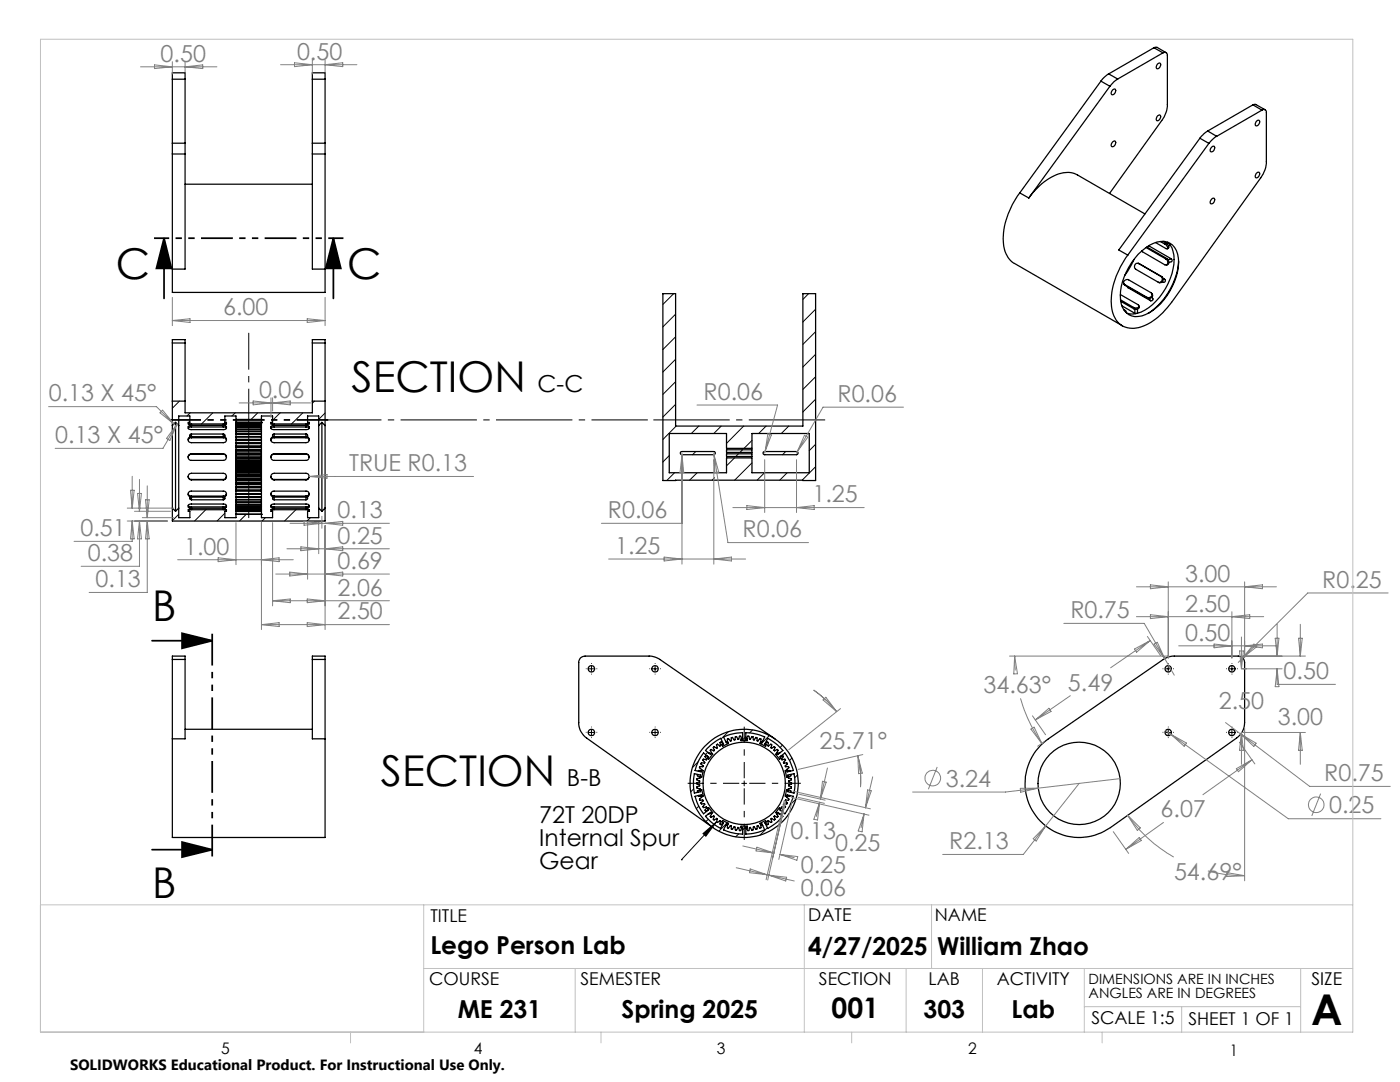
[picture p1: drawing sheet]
<svg xmlns="http://www.w3.org/2000/svg" width="279mm" height="216mm" viewBox="0 0 279 216" stroke-linecap="round" stroke-linejoin="round" font-family="sans-serif">
<g fill="none" stroke="#000" stroke-width=".25">
<path d="M34.4 15.8v-1.3h2.5v1.3M34.4 15.8v12.8M34.4 15.8h2.5M36.9 15.8v12.8M62.3 15.8v-1.3h2.6v1.3M62.3 15.8v12.8M62.3 15.8h2.6M64.9 15.8v12.8M219.7 16.2l1.8 1M219.7 16.2l-16.2 22.3M221.3 14.7l-.8 .6-.8 .9M221.3 14.7l1.8 1.1"/>
<path d="M221.5 17.2l-16.2 22.3M222.1 17.9a.32 .32 0 0 1 .4-.1 .32 .32 0 0 1 .1 .4 .55 .55 0 0 1-.2 .6 .55 .55 0 0 1-.6 0v-.4zM223.1 15.8l-.9 .6-.7 .8M230.3 9.5h.6l1.8 1M230.3 9.5l1.8 1M230.3 9.5l-9 5.2M231 12.7a.36 .36 0 0 1 .6-.1 .36 .36 0 0 1 0 .6 .44 .44 0 0 1-.3 .5 .44 .44 0 0 1-.5-.2zM232.1 10.5a.55 .55 0 0 1 .6 0 .55 .55 0 0 1 .3 .6v9.8a5.5 5.5 0 0 1-1.2 3.2l-10.4 14.5M232.1 10.5l-9 5.3M34.4 28.6v2.1M34.4 30.7v23M34.4 28.6h2.5"/>
<path d="M34.4 30.7h2.5M36.9 28.6v2.1M36.9 30.7v23h-2.5M36.9 36.8h25.4M62.3 28.6v2.1M62.3 30.7v23h2.6M62.3 28.6h2.6M62.3 30.7h2.6M64.9 28.6v2.1M64.9 30.7v23M203.5 38.5a15 15 0 0 0-3.2 10.7 4.5 4.5 0 0 0 2.2 3.4l21.5 12.4M203.5 38.5l1.8 1"/>
<path d="M205.3 39.5a11.2 11.2 0 0 1 7.4-5.1l1.3 .1 1.1 .4 13.4 7.8M222.1 28.3a.32 .32 0 0 1 .4-.2 .32 .32 0 0 1 .1 .5 .55 .55 0 0 1-.2 .5 .55 .55 0 0 1-.6 0v-.3zM231 23.1a.36 .36 0 0 1 .6-.1 .36 .36 0 0 1 0 .6 .44 .44 0 0 1-.3 .4 .44 .44 0 0 1-.5-.2zM239.5 27.6l-16.2 22.3 1.8 1M239.5 27.6l1.8 1M241 26.1l-.8 .6-.7 .9M241 26.1l1.8 1.1M241.3 28.6l-16.2 22.3M241.7 29.5a.38 .38 0 0 1 .6-.3 .38 .38 0 0 1 .1 .6 .46 .46 0 0 1-.4 .4 .46 .46 0 0 1-.5-.1zM241.9 39.6a.34 .34 0 0 1 .5 .1 .34 .34 0 0 1 0 .4 .46 .46 0 0 1-.4 .5 .46 .46 0 0 1-.5-.2l.1-.4zM242.8 27.2l-.4 .2-1.1 1.2M250 20.9l.5-.1 2 1.1"/>
<path d="M250 20.9l1.8 1.1M250 20.9l-9 5.2M250.7 24.3l.1-.1a.36 .36 0 0 1 .6-.1 .36 .36 0 0 1-.1 .5 .44 .44 0 0 1-.3 .5 .44 .44 0 0 1-.5-.2zM250.7 34.6l.1-.1a.35 .35 0 0 1 .5-.1 .35 .35 0 0 1 0 .6 .44 .44 0 0 1-.3 .4 .44 .44 0 0 1-.5-.2zM251.8 22a.53 .53 0 0 1 .7-.1 .53 .53 0 0 1 .2 .6v9.8a5.4 5.4 0 0 1-1.1 3.2l-17.8 24.8a12 12 0 0 1-7 5.1 4.1 4.1 0 0 1-4.9-3.7 15 15 0 0 1 3.2-10.8M251.8 22l-9 5.2M34.4 53.7v4.6h30.5v-4.6M132.3 58.6h2.5v26.4h25.4v-26.4h2.6v37.3h-30.5zM223.6 58.8l3.6 2a.37 .37 0 0 1 .1 .5 .37 .37 0 0 1-.5 .2l-.6-.2M223.6 59.8l2.6 1.5M224.3 56.6l.2 .3M224.4 56.8a.62 .62 0 0 1 0-.9 .62 .62 0 0 1 .8-.1l4.5 2.6a.62 .62 0 0 1 0 .8 .62 .62 0 0 1-.8 .1"/>
<path d="M224.4 56.8l4.5 2.5M224.4 56.8l.1 .1M224.5 56.9l4.5 2.6M225 57.2l.1 .2M225.1 57.4l4.5 2.6M226.3 51.8l-1.2 2.2-.6 .9M226.6 52.7l.6-.1 4.5 2.6a.64 .64 0 0 1 .2 .8 .64 .64 0 0 1-.8 .3l-4.4-2.6-.3-.4zM227.2 50.7a7.2 7.2 0 0 1 5.1-2.5 3.3 3.3 0 0 1 2.9 3.3 12.4 12.4 0 0 1-6.6 11.3 3.3 3.3 0 0 1-5-2.9 12.6 12.6 0 0 1 3.6-9.2zM227.2 52.5l.2 .1M227.3 52.6h.1M227.4 52.6l4.5 2.6M227.8 50.1l4.7 2.7a.59 .59 0 0 0 .6-.4 .59 .59 0 0 0-.4-.7"/>
<path d="M228.7 49.4l4 2.3M228.9 49.3l4 2.3M228.9 59.3l.1 .2M229.2 49l4.6 2.6M229.4 59.6l.2 .4M229.9 58.6a.65 .65 0 0 1 0 .8 .65 .65 0 0 1-.9 .1M229.9 59.3l.2 .3a.35 .35 0 0 1-.5 .4M230.6 48.4l2.3 1.3a.67 .67 0 0 0-.4-1M231.6 48.2l.9 .5M231.7 55.2h.2M231.9 55.2a.66 .66 0 0 1 .2 .9 .66 .66 0 0 1-.9 .2M232.1 48.2l.6 .3"/>
<path d="M232.1 55.6l.3 .1M232.4 55.7a.34 .34 0 0 1 .1 .4 .34 .34 0 0 1-.3 .2l-.3-.1M232.7 48.5a.91 .91 0 0 1 .5 1l-.2 .1M232.7 48.5l-.2 .2M232.9 51.6a.67 .67 0 0 1 .4 .7 .67 .67 0 0 1-.5 .6M232.9 51.6l-.2 .1M233 48.3a5.4 5.4 0 0 1 1.1 5.4 12.7 12.7 0 0 1-6.3 8.6 3.9 3.9 0 0 1-2.9 .2M233.2 48.4l-.3 .2M233.5 48.8l-.3 .3M233.8 51.6l.1 .3v.3l-.6 .2M233.8 51.6l-.7 .2M235.2 52.1a13.9 13.9 0 0 1-6.1 10.4"/>
<path d="M34.4 68.4v-.6h2.5v.6M34.4 68.4v16.5M34.4 68.4h2.5M36.9 68.4v14h25.4v-14M62.3 68.4v-.6h2.6v.6M62.3 68.4h2.6M64.9 68.4v16.5M223.7 60.1l2.5 1.5M223.9 61l2.6 1.5M224.3 61.8l.4 .3-.1 .1M224.7 62.1l-.1 .2M226.2 61.3v.3"/>
<path d="M226.5 62.5l.2 .1M226.5 61.7v.8M227 61.7l-.1 .8M227.3 61.1a.65 .65 0 0 1-.4 .6 .65 .65 0 0 1-.7-.1M34.4 84.9v16.5M34.4 80h2.5M35 84.3v17.7M35 84.3l-.6 .6M35 84.3l.7 .6M35.7 84.9v16.5M37.6 85.4v-.4l.6-.1h6.4l.5 .1 .1 .4M37.6 98.5v.4l.6 .3h6.4l.4-.2 .2-.5"/>
<path d="M37.6 87.8v-.3l.4-.4h6.7l.3 .2 .2 .5M37.6 95.1l.1 .5 .5 .1M37.9 99.1v.5l.3 .1M37.9 84.6v.3M38.2 86.6l-.2 .1-.1 .5M38.2 85.2l-.5 .1-.1 .2 .4 .2h6.7l.5-.2-.2-.2-.4-.1M38.2 99a.51 .51 0 0 1-.6-.5 .51 .51 0 0 1 .6-.5h6.4a.51 .51 0 0 1 .6 .5 .51 .51 0 0 1-.6 .5M38.2 87.3a.51 .51 0 0 0-.6 .5 .51 .51 0 0 0 .6 .5h6.4a.51 .51 0 0 0 .6-.5 .51 .51 0 0 0-.6-.5M38.2 95.7a.62 .62 0 0 1-.6-.6 .62 .62 0 0 1 .6-.7h6.4a.62 .62 0 0 1 .6 .7 .62 .62 0 0 1-.6 .6M38.2 90.6a.62 .62 0 0 0-.6 .6 .62 .62 0 0 0 .6 .7h6.4a.62 .62 0 0 0 .6-.7 .62 .62 0 0 0-.6-.6M38.2 90.6l-.5 .1-.1 .6M38.2 99.7h6.4"/>
<path d="M38.2 86.6h6.4M38.2 84.6v.6M38.2 86.6v.7M38.2 90.6h.1M38.2 95.7h.1M38.2 99v.7M38.2 85.2h6.4M38.2 99h6.4M38.2 87.3h6.4M38.2 95.7h6.4M38.2 90.6h6.4M44.6 86.6l.3 .2v.4"/>
<path d="M44.6 90.6l.4 .1 .2 .6M44.6 84.6v.6M44.6 86.6v.7M44.6 90.6h.1M44.6 95.7h.1M44.6 99v.7M44.9 99.1l-.1 .5-.2 .1M44.9 84.6v.3M45.2 95.1l-.2 .5-.4 .1M47.1 83.7h.1M47.1 83.7v.6M47.1 84.3h.1"/>
<path d="M47.1 84.3v.2M47.1 84.5h.1M47.1 84.5v.2M47.1 84.7h.1M47.1 84.7v.2M47.1 84.9v.1M47.1 85.2v.1M47.1 85v.2M47.1 85.3v.3M47.1 85.6v.1M47.1 86v.1M47.1 85.7v.3"/>
<path d="M47.1 86.5v.2M47.1 86.1v.4M47.1 99.7v.1M47.1 99.8v.4M47.1 86.7v.4M47.1 87.1v.1M47.1 99.1v.1M47.1 99.2v.5M47.1 87.7v.1h5.1v-.1M47.1 87.2v.5M47.1 98.5v.1M47.1 98.6v.5"/>
<path d="M47.1 88.3v.2M47.1 88.3v-.5h5.1v.5M47.1 98v.5M47.1 97.9v.1M47.1 88.5v.5M47.1 89v.1M47.1 97.3v.5M47.1 97.2v.1M47.1 88.5h.1M47.1 97.8v.1M47.1 89.3v.4M47.1 89.7v.2"/>
<path d="M47.1 96.5v.2M47.1 96.7v.3M47.1 90.4v.2M47.1 90v.4M47.1 95.9v.4M47.1 95.7v.2M47.1 90.6h.1M47.1 95.7h.1M47.1 89.1v.2M47.1 97v.2M47.1 90.8v.4M47.1 91.2v.1"/>
<path d="M47.1 95.2v.3M47.1 95v.2M47.1 91.3v.1M47.1 94.9v.1M47.1 91.6v.3M47.1 91.9v.2M47.1 94.4v.3M47.1 94.2v.2M47.1 92.1v.1M47.1 94.1v.1M47.1 89.9v.1M47.1 96.3v.2"/>
<path d="M47.1 92.7v.2M47.1 92.5v.2M47.1 93.5v.1M47.1 93.6v.3M47.1 92.9v.1M47.1 93.3v.2M47.1 90.6v.2M47.1 95.5v.2M47.1 91.4v.2M47.1 94.7v.2M47.1 92.2v.3M47.1 93.9v.2"/>
<path d="M47.1 93v.3M47.1 83.7v-.7h-2.2v1.3h.3v.3h-7.6v-.3h.3v-1.3h-2.2v1.9M47.1 84.3h5.1M47.1 83.7h5.1M47.1 84.5h5.1M47.1 84.7h5.1M47.1 85.2h5.1M47.1 85.7h5.1M47.1 84.9h5.1M47.1 85h5.1M47.1 85.3h5.1M47.1 85.6h5.1"/>
<path d="M47.1 86h5.1M47.1 86.1h5.1M47.1 86.5h5.1M47.1 86.7h5.1M47.1 99.7h5.1M47.1 99.8h5.1M47.1 98h5.1M47.1 87.1h5.1M47.1 87.2h5.1M47.1 99.1h5.1M47.1 99.2h5.1M47.1 87.7h5.1"/>
<path d="M47.1 98.5h5.1M47.1 98.6h5.1M47.1 88.3h5.1M47.1 88.5h5.1M47.1 97.9h5.1M47.1 89h5.1M47.1 89.1h5.1M47.1 97.3h5.1M47.1 97.8h5.1M47.1 97.2h5.1M47.1 89.3h5.1M47.1 89.7h5.1"/>
<path d="M47.1 89.9h5.1M47.1 96.5h5.1M47.1 96.7h5.1M47.1 97h5.1M47.1 95.7h5.1M47.1 90.6h5.1M47.1 90.4h5.1M47.1 90h5.1M47.1 95.9h5.1M47.1 96.3h5.1M47.1 90.8h5.1M47.1 91.2h5.1"/>
<path d="M47.1 91.3h5.1M47.1 95.2h5.1M47.1 95.5h5.1M47.1 95h5.1M47.1 91.4h5.1M47.1 94.9h5.1M47.1 91.6h5.1M47.1 91.9h5.1M47.1 92.1h5.1M47.1 94.4h5.1M47.1 94.7h5.1M47.1 94.2h5.1"/>
<path d="M47.1 92.2h5.1M47.1 94.1h5.1M47.1 92.7h5.1M47.1 92.9h5.1M47.1 92.5h5.1M47.1 93.5h5.1M47.1 93.6h5.1M47.1 93.9h5.1M47.1 93h5.1M47.1 93.3h5.1M52.2 83.7h.1M52.2 83.7v.6"/>
<path d="M52.2 84.3h.1M52.2 84.3v.2M52.2 84.5h.1M52.2 84.5v.2M52.2 84.7h.1M52.2 84.7v.2M52.2 84.9v.1M52.2 85.2v.1M52.2 85v.2M52.2 85.3v.3M52.2 85.6v.1M52.2 86v.1"/>
<path d="M52.2 85.7v.3M52.2 86.5v.2M52.2 86.1v.4M52.2 99.7v.1M52.2 99.8v.4M52.2 86.7v.4M52.2 87.1v.1M52.2 99.1v.1M52.2 99.2v.5M52.2 87.2v.5M52.2 98.5v.1M52.2 98.6v.5"/>
<path d="M52.2 88.3v.2M52.2 98v.5M52.2 97.9v.1M52.2 88.5v.5M52.2 89v.1M52.2 97.3v.5M52.2 97.2v.1M52.2 88.5h.1M52.2 97.8v.1M52.2 89.3v.4M52.2 89.7v.2M52.2 96.5v.2"/>
<path d="M52.2 96.7v.3M52.2 90.4v.2M52.2 90v.4M52.2 95.9v.4M52.2 95.7v.2M52.2 90.6h.1M52.2 95.7h.1M52.2 89.1v.2M52.2 97v.2M52.2 90.8v.4M52.2 91.2v.1M52.2 95.2v.3"/>
<path d="M52.2 95v.2M52.2 91.3v.1M52.2 94.9v.1M52.2 91.6v.3M52.2 91.9v.2M52.2 94.4v.3M52.2 94.2v.2M52.2 92.1v.1M52.2 94.1v.1M52.2 89.9v.1M52.2 96.3v.2M52.2 92.7v.2"/>
<path d="M52.2 92.5v.2M52.2 93.5v.1M52.2 93.6v.3M52.2 92.9v.1M52.2 93.3v.2M52.2 90.6v.2M52.2 95.5v.2M52.2 91.4v.2M52.2 94.7v.2M52.2 92.2v.3M52.2 93.9v.2M52.2 93v.3"/>
<path d="M52.2 83.7v-.7h2.2v1.3h-.3v.3h7.6v-.3h-.3v-1.3h2.2v1.9M54.1 85.4l.1-.4 .5-.1h6.4l.5 .1 .1 .4M54.1 98.5l.1 .4 .5 .3h6.4l.4-.2 .2-.5M54.1 87.8v-.3l.4-.4h6.7l.3 .2 .2 .5M54.1 95.1l.2 .5 .4 .1M54.4 99.1l.1 .6h.2M54.4 84.6v.3M54.7 86.6l-.3 .1v.5M54.7 85.2l-.4 .1-.2 .2 .4 .2h6.7l.5-.2-.2-.2-.4-.1M54.7 99a.51 .51 0 0 1-.6-.5 .51 .51 0 0 1 .6-.5h6.4a.51 .51 0 0 1 .6 .5 .51 .51 0 0 1-.6 .5M54.7 87.3a.51 .51 0 0 0-.6 .5 .51 .51 0 0 0 .6 .5h6.4a.51 .51 0 0 0 .6-.5 .51 .51 0 0 0-.6-.5M54.7 95.7a.62 .62 0 0 1-.6-.6 .62 .62 0 0 1 .6-.7h6.4a.62 .62 0 0 1 .6 .7 .62 .62 0 0 1-.6 .6"/>
<path d="M54.7 90.6a.62 .62 0 0 0-.6 .6 .62 .62 0 0 0 .6 .7h6.4a.62 .62 0 0 0 .6-.7 .62 .62 0 0 0-.6-.6M54.7 90.6l-.4 .1-.2 .6M54.7 99.7h6.4M54.7 86.6h6.4M54.7 84.6v.6M54.7 86.6v.7M54.7 90.6h.1M54.7 95.7h.1M54.7 99v.7M54.7 85.2h6.4M54.7 99h6.4M54.7 87.3h6.4"/>
<path d="M54.7 95.7h6.4M54.7 90.6h6.4M61.1 86.6l.2 .1 .1 .5M61.1 90.6l.4 .1 .2 .6M61.1 84.6v.6M61.1 86.6v.7M61.1 90.6h.1M61.1 95.7h.1M61.1 99v.7M61.4 99.1v.4l-.3 .2M61.4 84.6v.3M61.7 95.1l-.2 .5-.4 .1"/>
<path d="M62.3 80h2.6M63.6 84.9v16.5M64.2 84.3v17.7M64.2 84.3l.7 .6M64.2 84.3l-.6 .6M64.9 84.9v16.5M133.6 86.5h11.4v3h5.1v-3h11.4v7.8h-11.4v-2.9h-5.1v2.9h-11.4zM135.9 90.2l6.6-.1a.32 .32 0 0 1 .3 .3 .32 .32 0 0 1-.3 .3h-6.4l-.3-.2zM145 90.6h5.1v.5h-5.1zM145 89.7h5.1v.6h-5.1zM152.4 90.2l6.6-.1a.32 .32 0 0 1 .3 .3 .32 .32 0 0 1-.3 .3h-6.4l-.3-.2zM34.4 101.4v2.6h30.5v-2.6"/>
<path d="M34.4 101.4l.6 .6M35.7 101.4v1.9h2.2v-1.3h-.3v-.3h7.6v.3h-.3v1.3h2.2v-.7M35.7 101.4l-.7 .6M37.6 100.9v.3l.4 .2h6.7l.5-.2v-.3M37.9 101.4v.3M38.2 101.1l-.6-.1v-.2l.4-.2h6.7l.5 .2-.1 .2-.5 .1M38.2 101.1h6.4M38.2 101.1v.6M44.6 101.1v.6M44.9 101.4v.3M47.1 102.6h.1M47.1 102.1v.5"/>
<path d="M47.1 102v.1M47.1 102h.1M47.1 101.8v.2M47.1 101.8h.1M47.1 101.7v.1M47.1 101.6v.1M47.1 101.4v.2M47.1 101.4h.1M47.1 101.1v.3M47.1 101v.1M47.1 100.7v.3M47.1 100.6v.1"/>
<path d="M47.1 100.2v.1M47.1 100.3v.3M47.1 102.6h5.1M47.1 102h5.1M47.1 101.7h5.1M47.1 102.1h5.1M47.1 101.8h5.1M47.1 101.6h5.1M47.1 101.4h5.1M47.1 101.1h5.1M47.1 101h5.1M47.1 100.7h5.1"/>
<path d="M47.1 100.6h5.1M47.1 100.2h5.1M47.1 100.3h5.1M52.2 102.6h.1M52.2 102.1v.5M52.2 102v.1M52.2 102h.1M52.2 101.8v.2M52.2 101.8h.1M52.2 101.7v.1M52.2 101.6v.1M52.2 101.4v.2"/>
<path d="M52.2 101.4h.1M52.2 101.1v.3M52.2 101v.1M52.2 100.7v.3M52.2 100.6v.1M52.2 100.2v.1M52.2 100.3v.3M54.1 100.9v.3l.4 .2h6.7l.5-.2v-.3M54.4 101.4v.3M54.7 101.1l-.5-.1-.1-.2 .4-.2h6.7l.5 .2-.1 .2-.5 .1M54.7 101.1h6.4M54.7 101.1v.6"/>
<path d="M61.1 101.1v.6M61.4 101.4v.3M63.6 101.4v1.9h-2.2v-1.3h.3v-.3h-7.6v.3h.3v1.3h-2.2v-.7M63.6 101.4l.6 .6M64.9 101.4l-.7 .6M34.4 131.6v-.7h2.5v.7M34.4 131.6h2.5M34.4 131.6v15.8M36.9 131.6v15.8h-2.5M62.3 131.6v-.7h2.6v.7M62.3 131.6v15.8h2.6M62.3 131.6h2.6"/>
<path d="M64.9 131.6v15.8M34.4 147.4v19.7h30.5v-19.7M36.9 145.5h25.4M139.3 154.6l-.1 .2 .5 .2v.3h-.2a.25 .25 0 0 0-.4 .2 .25 .25 0 0 0 .3 .3h.2v.2l-.2 .1a.26 .26 0 0 0-.3 .2 .26 .26 0 0 0 .3 .3h.2v.2l-.2 .1a.25 .25 0 0 0-.3 .2 .25 .25 0 0 0 .4 .2l.2 .1v.2l-.5 .2 .1 .3M139.4 158.7l.1 .2h.5M140 158.9l-.1-.3-1.2 .3a9.6 9.6 0 0 0 1.7 3.5l1-.8-.2-.3 .2-.2 .8 1-.2 .2-.2-.2-1 .8a10 10 0 0 0 3 2.4l.6-1.2-.3-.1 .1-.3 1.2 .6-.2 .3-.2-.2-.6 1.2a10.7 10.7 0 0 0 3.8 .8v-1.2M140 153.7l.3 .1-.2 1.2h-.4l.1-.3-1.2-.3a10.8 10.8 0 0 0 0 3.9l1.2-.3-.1-.3 .4-.1 .2 1.3h-.3M140 153.7h-.6v.2M140 158.9l-.1 .3a.29 .29 0 0 0-.3 .4 .29 .29 0 0 0 .5 0l.2 .2a.45 .45 0 0 0-.3 .6h.2a.23 .23 0 0 1 .4 0 .23 .23 0 0 1-.2 .4l-.1 .1 .1 .2 .6-.1 .1 .2-.2 .1a.27 .27 0 0 0-.1 .4 .27 .27 0 0 0 .4 0M141.2 150.9a.26 .26 0 0 0-.4 0 .26 .26 0 0 0 .1 .4l.1 .3h-.3a.26 .26 0 0 0-.4 .1 .26 .26 0 0 0 .2 .3l.1 .3h-.2a.25 .25 0 0 0-.4 0 .25 .25 0 0 0 .2 .4l.1 .2v.1h-.2a.26 .26 0 0 0-.5 .1 .26 .26 0 0 0 .3 .3l.2 .2-.1 .1M144.4 148.4l-.2-.1a.28 .28 0 0 0-.5-.1 .28 .28 0 0 0 .1 .4v.2l-.1 .1-.2-.2a.25 .25 0 0 0-.4-.1 .25 .25 0 0 0 0 .4v.3l-.3-.1a.28 .28 0 0 0-.4-.1 .28 .28 0 0 0 .1 .5v.2l-.3-.1a.24 .24 0 0 0-.4 0 .24 .24 0 0 0 .1 .3l.1 .2-.1 .2-.6-.2M148.2 147.4h-.2v-.2a.25 .25 0 0 0-.3-.3 .25 .25 0 0 0-.2 .3l-.1 .3h-.2v-.2a.28 .28 0 0 0-.4-.3 .28 .28 0 0 0-.1 .5l-.1 .1-.2-.1a.24 .24 0 0 0-.3-.3 .24 .24 0 0 0-.2 .4v.2h-.1l-.2-.1a.26 .26 0 0 0-.3-.3 .26 .26 0 0 0-.1 .4v.3h-.1l-.3-.2"/>
<path d="M148.8 147.4l.2-.1a.29 .29 0 0 1 .4-.4 .29 .29 0 0 1 .1 .5l.3 .1 .1-.2a.27 .27 0 0 1 .3-.3 .27 .27 0 0 1 .1 .5l.1 .1 .2-.1a.28 .28 0 0 1 .4-.3 .28 .28 0 0 1 .1 .5l.1 .1 .2-.1a.25 .25 0 0 1 .4-.3 .25 .25 0 0 1 0 .4l.1 .3 .3-.2M152.6 148.4l.6-1.1a10 10 0 0 1 3 2.5l-.9 .7-.3-.2-.2 .2 .8 1 .3-.2-.3-.3 1-.8a9.6 9.6 0 0 1 1.7 3.5l-1.2 .3-.1-.3M152.6 148.4l.3 .2-.1 .3-1.1-.6 .1-.2 .3 .1 .5-1.2a10.3 10.3 0 0 0-3.8-.8v1.3h.4v.3h-1.3v-.3h.3v-1.3a10.7 10.7 0 0 0-3.8 .8l.6 1.2 .2-.1 .2 .2-1.2 .6-.1-.3 .3-.2-.6-1.1a10 10 0 0 0-3 2.5l1 .7 .2-.2 .2 .2-.8 1-.2-.2 .2-.3-1-.8a9.6 9.6 0 0 0-1.7 3.5l1.2 .3 .1-.3M152.6 148.4l.3-.1a.28 .28 0 0 1 .4-.1 .28 .28 0 0 1-.1 .4l.2 .3 .1-.2a.28 .28 0 0 1 .5-.1 .28 .28 0 0 1-.1 .4l-.1 .2 .2 .1 .2-.1a.25 .25 0 0 1 .4-.1 .25 .25 0 0 1 0 .4l-.1 .1a.18 .18 0 0 0 .1 .2 .18 .18 0 0 0 .2-.1l.3-.2 .2 .2-.3 .5 .1 .2 .6-.2M154.7 147.4l-23-15.8a3.9 3.9 0 0 0-2.2-.7h-12.7a1.21 1.21 0 0 0-1.3 1.3v12a3.6 3.6 0 0 0 1.6 3.1l25.2 17.8M155.8 150.9a.25 .25 0 0 1 .4-.1 .25 .25 0 0 1-.1 .4l-.1 .3 .1 .1h.2a.27 .27 0 0 1 .4 0 .27 .27 0 0 1-.2 .4l-.1 .2 .3 .1a.27 .27 0 0 1 .4 .1 .27 .27 0 0 1-.3 .3l-.1 .2 .2 .1a.29 .29 0 0 1 .5 .1 .29 .29 0 0 1-.3 .4l-.1 .1v.1M157 158.9l.1-.3 1.2 .3a9.6 9.6 0 0 1-1.7 3.5l-1-.8 .3-.3-.3-.2-.8 1 .2 .2 .3-.2 .9 .8a10 10 0 0 1-3 2.4l-.6-1.2 .3-.1-.1-.3-1.1 .6 .1 .3 .3-.2 .5 1.2a10.3 10.3 0 0 1-3.8 .8v-1.2M157 153.7l-.3 .1 .3 1.2h.3l-.1-.3 1.3-.3a10.8 10.8 0 0 1 0 3.9l-1.3-.3 .1-.3-.3-.1-.3 1.3h.3M157 158.9v.2l.2 .1a.26 .26 0 0 1 .2 .4 .26 .26 0 0 1-.5 0l-.2 .1 .1 .2a.25 .25 0 0 1 .3 .4 .25 .25 0 0 1-.4 .1l-.2-.1-.1 .2a.44 .44 0 0 1 .2 .6l-.5-.1-.1 .1 .1 .2a.28 .28 0 0 1 .2 .4 .28 .28 0 0 1-.5 0M157 153.7h.6l.1 .2M157.7 158.7l-.1 .2h-.6M157.7 154.6h.1a.51 .51 0 0 1-.5 .5l.3 .2a.26 .26 0 0 1 .3 .2 .26 .26 0 0 1-.3 .3l-.2 .1 .2 .2a.26 .26 0 0 1 .4 .2 .26 .26 0 0 1-.4 .3l-.2 .1 .2 .2a.26 .26 0 0 1 .3 .2 .26 .26 0 0 1-.3 .2l-.3 .1v.2l.5 .2-.1 .3"/>
<path d="M207.6 148.8l1.6-1.4 23-15.8a3.9 3.9 0 0 1 2.2-.7h12.7a1.26 1.26 0 0 1 1.3 1.3v12a3.7 3.7 0 0 1-1.6 3.1l-25.2 17.8a10.8 10.8 0 0 1-14.5-1.8 10.8 10.8 0 0 1 .5-14.5zM141.3 162.5l.2-.1a.26 .26 0 0 1 .5 0 .26 .26 0 0 1-.2 .4l-.1 .1 .2 .2 .4-.2a.15 .15 0 0 1 .2 0 .15 .15 0 0 1 0 .2 .26 .26 0 0 0-.1 .5 .26 .26 0 0 0 .4-.2l.3-.1v.3a.29 .29 0 0 0 0 .5 .29 .29 0 0 0 .4-.2l.2-.1 .1 .1v.2a.26 .26 0 0 0 0 .4 .26 .26 0 0 0 .4-.2l.2-.1M144.8 164.7a.22 .22 0 0 1 .3-.1 .22 .22 0 0 1 .1 .3 .23 .23 0 0 0 .2 .3 .23 .23 0 0 0 .2-.2l.2-.3 .1 .1v.2a.25 .25 0 0 0 .1 .4 .25 .25 0 0 0 .4-.2l.1-.2h.1a.52 .52 0 0 0 .4 .7l.2-.6 .3 .2a.25 .25 0 0 0 .2 .4 .25 .25 0 0 0 .3-.3v-.2h.2M148.2 165.2h-.3v-.3h1.3v.3h-.4M152.2 164.7l-.3-.2-.1 .3a.25 .25 0 0 1 0 .4 .25 .25 0 0 1-.4-.2l-.1-.3-.2 .1v.2a.28 .28 0 0 1-.2 .5 .28 .28 0 0 1-.3-.4l-.1-.1h-.1a.47 .47 0 0 1-.4 .7l-.2-.6h-.2l-.1 .2a.27 .27 0 0 1-.2 .4 .27 .27 0 0 1-.3-.4l-.2-.1M155.7 162.5l-.6-.3v.3a.29 .29 0 0 1 .1 .5 .29 .29 0 0 1-.5-.1h-.3l.2 .2a.27 .27 0 0 1-.1 .5 .27 .27 0 0 1-.4-.2l-.1-.1-.2 .1 .1 .2a.27 .27 0 0 1 0 .5 .27 .27 0 0 1-.4-.2l-.2-.1-.1 .2a.28 .28 0 0 1 .1 .5 .28 .28 0 0 1-.4-.2l-.3-.1"/>
<circle cx="118" cy="133.5" r=".64"/>
<circle cx="130.7" cy="133.5" r=".64"/>
<circle cx="233.1" cy="133.5" r=".64"/>
<circle cx="245.8" cy="133.5" r=".64"/>
<circle cx="118" cy="146.2" r=".64"/>
<circle cx="130.7" cy="146.2" r=".64"/>
<circle cx="148.5" cy="156.3" r="8.2"/>
<circle cx="148.5" cy="156.3" r="10.8"/>
<circle cx="215.4" cy="156.3" r="8.2"/>
<circle cx="233.1" cy="146.2" r=".64"/>
<circle cx="245.8" cy="146.2" r=".64"/>
</g>
<g fill="none" stroke="#000" stroke-width=".2">
<path d="M134.4 58.6l-2.1 2.1M161.4 58.6l-1.2 1.2M134.8 62.7l-2.5 2.5M134.8 67.2l-2.5 2.5M134.8 71.7l-2.5 2.5M134.8 76.2l-2.5 2.5M162.8 66.2l-2.6 2.5M162.8 61.7l-2.6 2.5M162.8 70.7l-2.6 2.5M162.8 75.2l-2.6 2.5M162.8 79.7l-2.6 2.5M35.8 80l-1.4 1.5"/>
<path d="M38 82.4l-.7 .6M42.5 82.4l-2.3 2.2M45 84.3l-.3 .3M47 82.4l-.7 .6M51.4 82.4l-1.3 1.3M55.9 82.4l-1.5 1.5M60.4 82.4l-2.2 2.2M62.8 80l-.5 .5M64.9 82.4l-1.3 1.3M133.6 90.9l-1.3 1.3M134.6 94.3l-1.5 1.6M134.8 80.7l-2.5 2.5"/>
<path d="M134.9 85l-2.6 2.7M138.9 90.1l-.7 .6M139.1 94.3l-1.5 1.5M139.5 85l-1.5 1.5M142.6 95.3l-.5 .5M143.9 85l-1.4 1.5M146.6 91.4l-1.6 1.6M147.4 90.6l-.5 .5M148.2 89.7l-.5 .6M148.4 85l-3.4 3.5M150.1 87.9l-1.6 1.6M150.1 92.4l-3.5 3.4"/>
<path d="M152.6 94.3l-1.5 1.5M152.9 85l-1.5 1.5M156.8 90.1l-.6 .6M157.1 94.3l-1.5 1.5M157.4 85l-1.5 1.5M162.8 88.7l-1.3 1.2M162.8 93.1l-2.7 2.7M35.7 102.6l-1.3 1.3M41.1 101.7l-2.3 2.3M44.9 102.4l-1.6 1.6M49.1 102.6l-1.3 1.4M53 103.3l-.7 .7"/>
<path d="M54.5 101.7l-.3 .3M59.1 101.7l-2.3 2.3M61.9 103.3l-.6 .6M63.7 101.5l-.1 .1M117.5 133.5h1M118 133v.9M130.2 133.5h1M130.7 133v.9M232.7 133.5h.9M233.2 133v.9M245.4 133.5h.9M245.9 133v.9"/>
<path d="M117.5 146.2h1M118 145.7v.9M130.2 146.2h1M130.7 145.7v.9M138.4 157.4l-.5 .6M139.3 152l-1.1 1.2M141.3 150.1l-.5 .5M145.4 146l-1.5 1.5M148 156.3h1M148.5 155.8v1M148.8 147l-.7 .8M150.2 145.7l-.6 .5"/>
<path d="M153.6 146.8l-1.7 1.6M156.1 148.7l-.4 .5M158 151.3l-.4 .5M158.9 159.5l-1.2 1.1M159.2 154.6l-.6 .6M232.7 146.2h.9M233.2 145.7v.9M245.4 146.2h.9M245.9 145.7v.9M136 171.6h.1M139.5 160.9l-.5 .5M140.3 166.3l2.7-2.3-2.1 2.9z"/>
<path d="M141.4 163.5l-.5 .4M143 164l-7 7.6M145.1 164.2l-1.6 1.6M147.4 166.4l-.6 .6M148.9 164.9l-.7 .7M153.1 165.2l-1.4 1.5M156.2 162.1l-.4 .4"/>
</g>
<g fill="none" stroke="#808080" stroke-width=".2">
<path d="M28 13.3h15.3M30.8 12.9l3.6 .4-3.6 .4zM34.4 12.3v2.5M36.9 12.3v2.5M36.9 13.3l3.6-.4v.8zM56 12.9h15.2M58.8 12.5l3.5 .4-3.5 .4zM62.3 11.9v2.9M64.9 11.9v2.9M64.9 12.9l3.5-.4v.8zM34.4 59.3v5.7M64.9 59.3v5.7"/>
<path d="M34.4 64h30.5M34.4 64l3.5-.4v.7zM54.1 79.4v3.9M54.4 79.4v2.6M61.3 63.6l3.6 .4-3.6 .3zM9.7 81.1h21.5l3.5 3.5M26 97.8h.8l-.4 3.6zM26.4 95v6.4M27.4 98.5h.8l-.4 3.5zM27.8 95.7v6.3M29 99.7h.8l-.4 3.6zM29.4 96.9v6.4"/>
<path d="M31.9 82.4l.6-.6 2.2 2.8zM35.3 84.6l-1.4 3.3-.7-.4zM35.3 84.6l-2.8 4.9h-21.5M47.7 80.4h14.3M50.5 80l3.6 .4-3.6 .4zM54.4 80.4l3.5-.4v.8zM61.7 95.1h32.8M61.7 95.1l3.6-.4v.7zM136.1 90.4v22.2M136.1 90.7l.4 3.6h-.8zM139.1 80.8h16.1l-2.5 9.3M142.5 91.7v20.9"/>
<path d="M142.5 90.4v.3M142.5 90.7l2.8 17.6h16.1M142.5 90.7l.9 3.5-.7 .1zM152.6 91.7v10.6M152.7 90.1l-.1 .3M153.2 86.6l.8 .2-1.3 3.3zM159 91.7v10.6M159.1 90.1l-.1 .3M160.5 86.9l.7 .3-2.1 2.9zM180.3 81.2h-16l-5.2 8.9M25.4 104h8M25.4 101.4h9.2"/>
<path d="M26.4 104l.4 3.5h-.8zM26.4 104v4h-11.6M26.8 102h7.2M27.8 104l.4 3.5h-.8zM27.8 104v9h-11.6M28.4 103.3h6.2M29.4 104v14.2h-11.6M29.4 104l.4 3.5h-.8zM35.5 111.7h23M43.5 111.3l3.6 .4-3.6 .4zM47.1 104.3v8.4M52.2 104.3v21.3"/>
<path d="M52.2 111.7l3.5-.4v.8zM54.4 104.3v16.6M54.4 119.9h23.3M54.4 119.9l3.5-.4v.8zM55 114.5h22.7M57.3 109.5h20.4M57.8 114.2l3.6 .3-3.6 .4zM57.9 104.4h19.8M60 109.1l3.6 .4-3.6 .4zM60.7 104l3.5 .4-3.5 .4zM61.3 119.5l3.6 .4-3.6 .4zM61.4 104.3v11.3"/>
<path d="M63.6 104.3v6.2M64.2 103v2.4M64.9 105v20.6M64.9 104.4l3.5-.4v.8zM64.9 109.5l3.5-.4v.8zM64.9 114.5l3.5-.3v.7zM120 104.4h16.1M121.5 111.5h27.3M132.5 111.2l3.6 .3-3.6 .4zM142.5 111.5l3.5-.3v.7zM146.3 101.3h26.2M149 100.9l3.6 .4-3.6 .4z"/>
<path d="M159 101.3l3.5-.4v.8zM226.8 117.1h27.9M229.6 116.7l3.6 .4-3.6 .4zM233.2 116.1v15.2M248.4 116.1v15.1M248.4 117.1l3.6-.4v.8zM277 118.3h-16l-13 13M52.2 124.6h25.5M52.2 124.6l3.5-.4v.8zM61.3 124.2l3.6 .4-3.6 .4zM162.4 137.7a23.3 23.3 0 0 1 4.6 4.3M164.3 139.7l.5-.6 2.2 2.9z"/>
<path d="M201.5 130.9h31.8M202.5 130.9l.1 2.9M202.5 130.9l.6 3.5-.8 .1zM203.7 139.3a31 31 0 0 0 4.2 9M212.3 124.4h16.1l4 7M213.6 138.8l-7 4.9M226.4 129.5l3.2-1.7-2.8 2.3zM226.8 123h25.4M229 127l2.6 3.8M229.6 127.8l-7.9 5.4M229.6 122.7l3.6 .3-3.6 .4zM230.3 128.5l.7-.3 1.4 3.2z"/>
<path d="M232.4 131.4l2 3.3M235.2 128.9h19.5M242.3 128.5l3.6 .4-3.6 .4zM245.9 122.1v9.2M245.9 123l3.5-.3v.7zM247.4 129.9h.7l-.3 3.6zM247.8 127.1v6.4M248 133.5h7.9M248 131.3l-.9 .9M248.1 130.9h12.4M248.4 128.9l3.6-.4v.8zM250.3 128.5l.5 .5-2.8 2.3z"/>
<path d="M254.5 127.4h.7l-.3 3.5zM254.9 133.5v3.1h11.6M254.9 124.6v6.3M254.9 133.5l.3 3.5h-.7zM259.2 127.4h.7l-.4 3.5zM259.5 124.6v6.3M156.5 159.8l-3.6 15.7M158 159.1l15.4 3.6M158.1 159.8l-2.7 11.7M158.3 157.9l15.4 3.5M159.3 159.1l5.2 1.2M159.4 158.5l5.3 1.2"/>
<path d="M164.1 155.9l.8 .2-1.2 3.4zM165.1 153.2l-1.4 6.3M167.7 141.4l-10.3 8.2M171.2 150.8a21.7 21.7 0 0 1 .5 6.3M171.2 150.8l.9 3.5-.8 .1zM172.2 150.6l-12.9 2.9M173.1 157.6l.8 .2-1.2 3.4zM174.2 155l-1.5 6.2M187 153l-1.7 4.5M203.6 157.3h3.6l-3.5 .8zM205.7 145.5l.7-.4 1.5 3.2zM206.1 142.8l2.6 3.8"/>
<path d="M206.6 143.7l2.7-2.4 .5 .7zM208.4 148l-1.3 .9M215.4 156.3l-11.2 14.2h-16.1M223.6 155.4l-22.9 2.6h-18.6M232.6 145.8l1 .7M233.6 146.5l23.5 16.9h18.5M233.6 146.5l3.2 1.8-.5 .6zM244.6 144.2l16.8 12.7h16.1M246.7 153.4l3.1-1.8-2.6 2.4zM247.4 148.1l3 4.3M247.6 146.5l3.1 1.8-.5 .6zM247.8 146.2l.3 3.5h-.7z"/>
<path d="M247.8 146.2v6.3M248 146.2h12.5M248.4 145.2v30.6M249.8 151.6l-9.7 7M259.5 146.2v6.3M259.5 146.2l.4 3.5h-.7zM263.6 158.4l-1.8 4.4M146.9 173.1l6.2 1.5M148.2 168.8l6.2 1.4M149.7 173.4l3.4 1.2-3.5-.5zM151.1 169.1l3.3 1.1-3.5-.4zM153.4 174.6l5.1 1.2"/>
<path d="M153.4 174.6l3.6 .4-.2 .8zM154.2 171.2l2.6-11.3-3.6 15.7M155.7 170.5l2.8 .6M155.7 170.5l3.5 .4-.2 .8zM163.6 160.1l-.7 2.8M163.6 160.1l-.4 3.5-.8-.1zM172.4 162.4l-.6 2.8M172.4 162.4l-.4 3.6-.7-.2zM208.7 164.8l-1.9 3-.6-.4zM222.2 165.9l3 4.4M224.7 169.5l2.7-2.4 .4 .6zM225 162.7a29 29 0 0 0 9.2 8.3"/>
<path d="M225 162.7l2.6 2.5-.6 .5zM232.2 164.1l-7.5 5.4M241.1 173.8a27 27 0 0 0 7.3 .9M244.9 174.1l3.5 .6-3.6 .2z"/>
<circle cx="186.1" cy="155.3" r="1.56"/>
<circle cx="262.7" cy="160.6" r="1.55"/>
</g>
<path d="M32.7 47.6l1.5 6h-3zM32.7 47.6v11.9M66.5 47.6l1.5 6h-3zM66.5 47.6v11.9M30.3 127.8h12M36.3 126.4l6 1.4-6 1.6zM30.3 169.5h12M36.3 168l6 1.5-6 1.5z" fill="none" stroke="#000" stroke-width=".35"/>
<g fill="none" stroke="#000" stroke-width=".2" stroke-dasharray="15.2 1.3 1.3 1.3" stroke-linecap="butt">
<path d="M117 133.4h-.1M118 132.4v-.1M118 134.4v.2M119 133.4h.2M129.7 133.4h-.1M130.7 132.4v-.1M130.7 134.4v.2M131.7 133.4h.2M232.2 133.4h-.2M233.2 132.4v-.1M233.2 134.4v.2M234.2 133.4h.1"/>
<path d="M244.9 133.4h-.2M245.9 132.4v-.1M245.9 134.4v.2M246.9 133.4h.1M117 146.1h-.1M118 145.1v-.1M118 147.1v.2M119 146.1h.2M129.7 146.1h-.1M130.7 145.1v-.1M130.7 147.1v.2M131.7 146.1h.2"/>
<path d="M232.2 146.1h-.2M233.2 145.1v-.1M233.2 147.1v.2M234.2 146.1h.1M244.9 146.1h-.2M245.9 145.1v-.1M245.9 147.1v.2M246.9 146.1h.1"/>
</g>
<path d="M147.5 156.3h-10.3M148.5 155.3v-10.3M148.5 157.3v10.3M149.5 156.3h10.3" fill="none" stroke="#000" stroke-width=".2" stroke-dasharray="15.2 1.3 1.3 1.3" stroke-dashoffset="12" stroke-linecap="butt"/>
<path d="M129.3 83.8h36.5" fill="none" stroke="#000" stroke-width=".2" stroke-dasharray="15.2 1.3 1.3 1.3" stroke-dashoffset="-1.1" stroke-linecap="butt"/>
<path d="M64.9 83.8h64.4" fill="none" stroke="#000" stroke-width=".2" stroke-dasharray="15.2 1.3 1.3 1.3" stroke-dashoffset="4" stroke-linecap="butt"/>
<path d="M49.6 84.9v-18.5M49.6 103.4v-18.5" fill="none" stroke="#000" stroke-width=".2" stroke-dasharray="15.2 1.3 1.3 1.3" stroke-dashoffset="7.9" stroke-linecap="butt"/>
<path d="M33.4 83.8h32.5" fill="none" stroke="#000" stroke-width=".35" stroke-dasharray="6.3 1.3 1.3 1.3 1.3 1.3" stroke-dashoffset="-.4" stroke-linecap="butt"/>
<path d="M42.4 125.8v45.7" fill="none" stroke="#000" stroke-width=".35" stroke-dasharray="6.3 1.3 1.3 1.3 1.3 1.3" stroke-dashoffset="-.6" stroke-linecap="butt"/>
<path d="M68.5 47.5h-37.8" fill="none" stroke="#000" stroke-width=".35" stroke-dasharray="6.3 1.3 1.3 1.3 1.3 1.3" stroke-dashoffset="3.3" stroke-linecap="butt"/>
<g fill="none" stroke="#c0c0c0" stroke-width=".2">
<path d="M8.1 7.8h261.9v198.2h-261.9zM8.1 180.6h261.9M84.6 180.6v25.4M84.6 193.3h185.4M114.8 193.3v12.7M160.5 180.6v25.4M180.8 193.3v12.7M185.9 180.6v12.7M196.1 193.3v12.7M216.4 193.3v12.7M259.6 193.3v12.7M70 206v2.1"/>
<path d="M119.9 206v2.1M170 206v2.1M216.4 200.9h43.2M220 206v2.1M235.8 200.9v5.1"/>
</g>
<g fill="#000">
<path d="M140.3 166.3l2.7-2.3-2.1 2.9z"/>
<path d="M66.5 47.6l1.5 6h-3zM32.7 47.6l1.5 6h-3z"/>
<path d="M36.3 126.4l6 1.4-6 1.6zM36.3 168l6 1.5-6 1.5z"/>
</g>
<g font-size="8.5">
<text x="23.1" y="55.6">C</text>
<text x="69.3" y="55.6">C</text>
<text x="70.2" y="78.2">SECTION</text>
<text x="30.4" y="124">B</text>
<text x="76" y="156.9">SECTION</text>
<text x="30.4" y="179.2">B</text>
<text x="261.7" y="204.6">A</text>
</g>
<text font-size="5.6" x="166" y="203.1">001</text>
<g font-size="4.9">
<text x="85.9" y="190.4">Lego Person Lab</text>
<text x="161.3" y="190.5">4/27/2025</text>
<text x="187" y="190.5">William Zhao</text>
<text x="91.3" y="203.2">ME 231</text>
<text x="124" y="203.1">Spring 2025</text>
<text x="184.3" y="203.1">303</text>
<text x="201.9" y="203.2">Lab</text>
</g>
<g font-size="4.7" fill="#808080">
<text x="59.3" y="11.9">0.50</text>
<text x="32.1" y="12.3">0.50</text>
<text x="44.5" y="62.9">6.00</text>
<text x="9.7" y="80.1">0.13 X 45°</text>
<text x="51.7" y="79.4">0.06</text>
<text x="140.4" y="79.8">R0.06</text>
<text x="167.1" y="80.2">R0.06</text>
<text x="11" y="88.4">0.13 X 45°</text>
<text x="69.7" y="94">TRUE R0.13</text>
<text x="162.2" y="100.3">1.25</text>
<text x="16.1" y="107">0.51</text>
<text x="67.4" y="103.4">0.13</text>
<text x="121.3" y="103.4">R0.06</text>
<text x="148.2" y="107.2">R0.06</text>
<text x="17.5" y="112">0.38</text>
<text x="36.8" y="110.7">1.00</text>
<text x="67.4" y="108.5">0.25</text>
<text x="67.4" y="113.5">0.69</text>
<text x="122.8" y="110.5">1.25</text>
<text x="19.1" y="117.2">0.13</text>
<text x="67.4" y="118.9">2.06</text>
<text x="236.5" y="116.1">3.00</text>
<text x="263.9" y="117.3">R0.25</text>
<text x="67.4" y="123.6">2.50</text>
<text x="213.6" y="123.3">R0.75</text>
<text x="236.5" y="122">2.50</text>
<text x="236.5" y="127.9">0.50</text>
<text x="213.1" y="137.8">5.49</text>
<text x="256.2" y="135.5">0.50</text>
<text x="196.3" y="138.3">34.63°</text>
<text x="243.3" y="141.5">2.50</text>
<text x="163.6" y="149.5">25.71°</text>
<text x="255" y="144.6">3.00</text>
<text x="264.3" y="155.9">R0.75</text>
<text x="188.7" y="157">3.24</text>
<text x="157.8" y="167.4">0.13</text>
<text x="231.6" y="163.1">6.07</text>
<text x="265.3" y="162.3">0.25</text>
<text x="166.7" y="169.7">0.25</text>
<text x="189.5" y="169.5">R2.13</text>
<text x="159.8" y="174.2">0.25</text>
<text x="159.8" y="178.9">0.06</text>
<text x="234.3" y="175.5">54.69°</text>
</g>
<g font-size="4.7">
<text x="107.3" y="78.2">C-C</text>
<text x="113.1" y="156.8">B-B</text>
<text x="107.6" y="164.3">72T 20DP</text>
<text x="107.6" y="168.8">Internal Spur</text>
<text x="107.6" y="173.3">Gear</text>
</g>
<g font-size="3.5">
<text x="85.9" y="183.9">TITLE</text>
<text x="161.3" y="183.8">DATE</text>
<text x="186.6" y="183.8">NAME</text>
<text x="85.6" y="196.5">COURSE</text>
<text x="115.9" y="196.5">SEMESTER</text>
<text x="163.4" y="196.5">SECTION</text>
<text x="185.3" y="196.5">LAB</text>
<text x="198.9" y="196.5">ACTIVITY</text>
<text x="261.7" y="196.5">SIZE</text>
<text x="217.8" y="204.4">SCALE 1:5</text>
<text x="237.2" y="204.4">SHEET 1 OF 1</text>
</g>
<g font-size="3.2">
<text x="44.2" y="210.4">5</text>
<text x="94.6" y="210.3">4</text>
<text x="143.1" y="210.4">3</text>
<text x="193.2" y="210.3">2</text>
<text x="245.4" y="210.6">1</text>
</g>
<text font-size="3" x="14" y="213.5">SOLIDWORKS Educational Product. For Instructional Use Only.</text>
<g font-size="2.8">
<text x="217.2" y="196.4">DIMENSIONS ARE IN INCHES</text>
<text x="217.2" y="199.2">ANGLES ARE IN DEGREES</text>
</g>
</svg>
